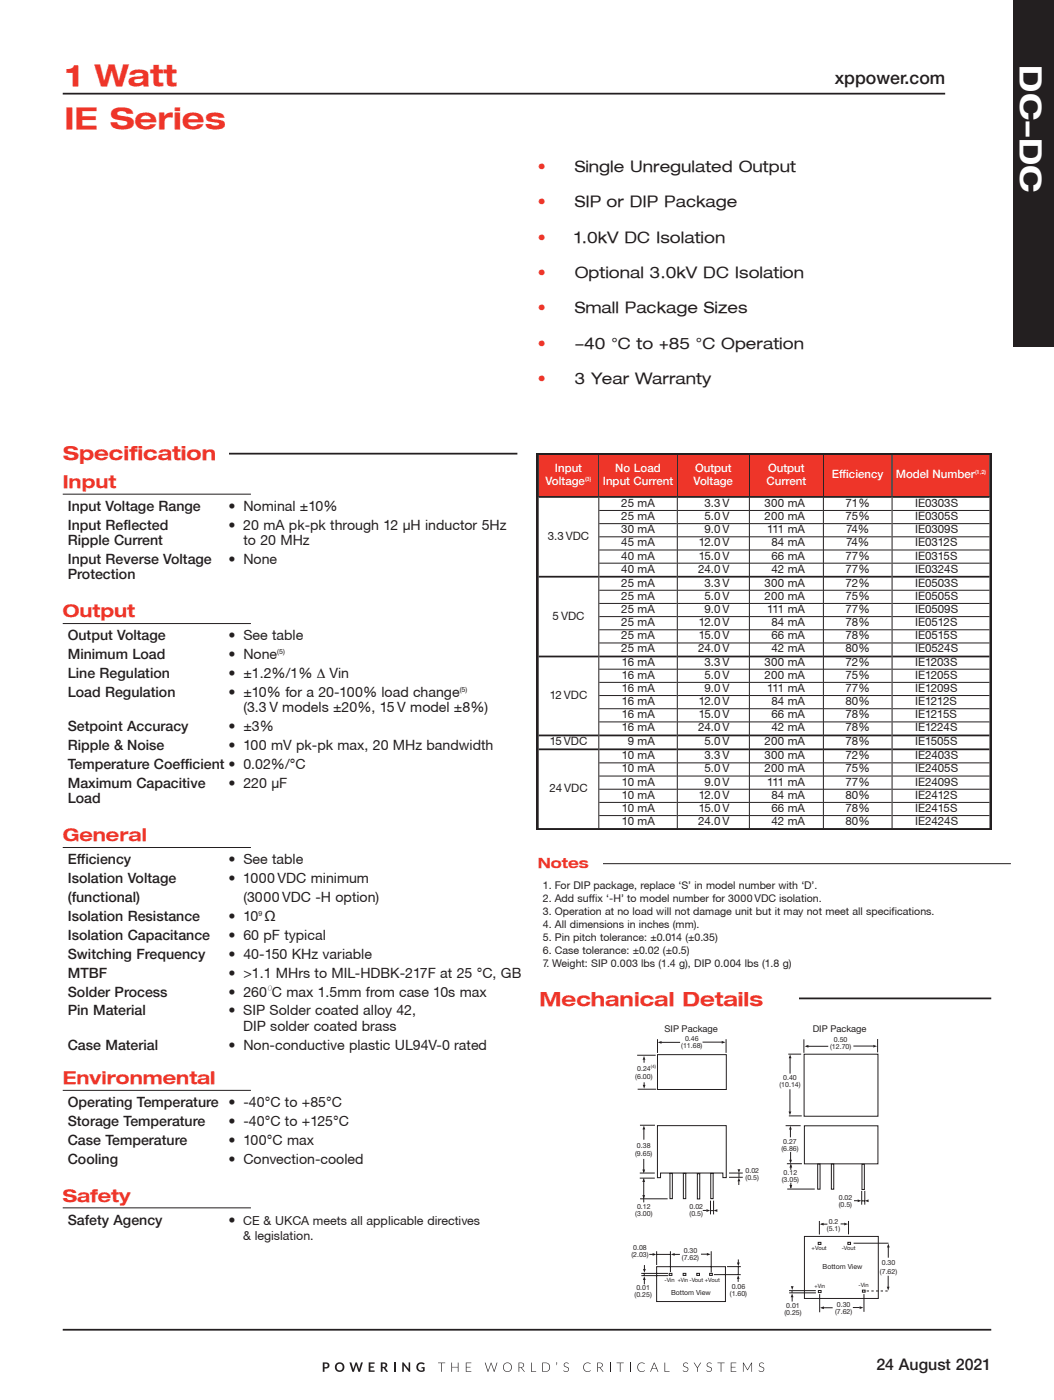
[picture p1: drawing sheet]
<svg xmlns="http://www.w3.org/2000/svg" width="210mm" height="279mm" viewBox="0 0 210 279" stroke-linecap="round" stroke-linejoin="round" font-family="sans-serif">
<path d="M12.5 90.4h90.6M12.5 265h185" fill="none" stroke="#231f20" stroke-width=".35"/>
<path d="M12.2 87.5h33.4v6h-33.4z" fill="#fff"/>
<path d="M12.5 18.7h175.8" fill="none" stroke="#231f20" stroke-width=".35"/>
<g fill="none" stroke="#231f20" stroke-width=".2">
<path d="M12.5 98.5h37.5M12.5 124.3h37.5M12.5 168.9h37.5M12.5 217.3h37.5M12.5 240.7h37.5M127.8 253.8h5.3M127.8 254.2h5.3M128.4 253.8v.4M129.4 250h.7M130.8 252.4h13.7v7h-13.7zM130.8 249.4v2.7M130.9 250h2.6"/>
<path d="M133.3 253.8h.6v.4h-.6zM133.6 249.4v4.1M134.2 250h1.3M136.1 253.8h.6v.4h-.6zM138.8 253.8h.6v.4h-.6zM139.7 249.9h1.3M141.4 253.8h.5v.4h-.5zM141.7 249.4v4.2M142.2 254h5.4M144.9 252.4h2.7M147.1 254.7v.8M147.1 252.4v1.6"/>
</g>
<path d="M128.4 254.3l.2 .8h-.5z" fill="#231f20"/>
<path d="M128.4 255v.9" fill="none" stroke="#231f20" stroke-width=".2"/>
<g fill="#231f20">
<path d="M147.1 254.1l.3 .8h-.6z"/>
<path d="M128.1 252.9h.6l-.3 .7z"/>
<path d="M146.8 251.6h.6l-.3 .8z"/>
<path d="M130 249.7l.8 .3-.8 .3z"/>
<path d="M140.8 249.7l.8 .3-.8 .2z"/>
<path d="M133.7 250l.7-.3v.6z"/>
</g>
<path d="M126.9 210.3h3.7M127 217.1h3.7M131 210.2h13.7v6.9h-13.7zM131 207.1v2.7M131.7 207.7h3.8M140 207.7h3.9M144.7 207.1v2.7M128.4 252.1v.9M147.1 251v.9" fill="none" stroke="#231f20" stroke-width=".2"/>
<g fill="#231f20">
<path d="M143.8 207.4l.8 .3-.8 .3z"/>
<path d="M131.1 207.7l.7-.2v.5z"/>
<path d="M128.3 210.4l.3 .8h-.6z"/>
</g>
<path d="M128.3 211.1v.7" fill="none" stroke="#231f20" stroke-width=".2"/>
<path d="M128.1 216.2h.5l-.3 .8z" fill="#231f20"/>
<path d="M128.3 215.7v.6M127.5 224.2h3M142.2 239.3v2.7M141.6 241.3h.6" fill="none" stroke="#231f20" stroke-width=".2"/>
<path d="M128 233.1h.5l-.2 .7z" fill="#231f20"/>
<path d="M128.3 231v2.6M131 224.3h13.7v10.4h-.7v-.9h-12.4v.9h-.6zM133.5 233.8h.5v5.1h-.5zM136.2 233.8h.4v5.1h-.4zM138.9 233.9h.5v5h-.5zM141.6 239.3v2.7M141.6 233.8h.5v5.1h-.5z" fill="none" stroke="#231f20" stroke-width=".2"/>
<g fill="#231f20">
<path d="M142.2 241.2l.7-.2v.5z"/>
<path d="M140.8 241l.7 .2-.7 .3z"/>
</g>
<path d="M127.5 234.8h3M127.5 233.8h3M140 241.2h.8" fill="none" stroke="#231f20" stroke-width=".2"/>
<path d="M128.3 224.3l.3 .8h-.6z" fill="#231f20"/>
<path d="M127.5 238.9h5.5M128.3 224.9v2.2" fill="none" stroke="#231f20" stroke-width=".2"/>
<g fill="#231f20">
<path d="M128 238.2h.5l-.2 .7z"/>
<path d="M128.3 234.8l.2 .8h-.5z"/>
</g>
<path d="M128.3 234.9v4.7M145.2 233.8h2.8M145.2 234.6h2.8M147.2 233.7v.9" fill="none" stroke="#231f20" stroke-width=".2"/>
<g fill="#231f20">
<path d="M147 233h.5l-.3 .8z"/>
<path d="M147.2 234.7l.3 .7h-.6z"/>
</g>
<g fill="none" stroke="#231f20" stroke-width=".2">
<path d="M147.2 235.4v.8M157.2 257.2h5.3M157.2 257.6h5.4M157.8 257.2v.4M160.3 246.4h14.7v12.4h-14.7zM163 247.6h.6v.4h-.6zM163.1 257.2h.5v.4h-.5zM163.3 243.3v2.7M163.7 244h1.2M167.5 243.9h.7M168.9 247.6h.6v.4h-.6zM169.1 243.3v2.7"/>
<path d="M170.1 247.8h6.9M171.8 257.1h.6v.4h-.6zM177 248.4v2.2"/>
</g>
<path d="M157.8 257.8l.3 .7h-.6z" fill="#231f20"/>
<path d="M157.8 258.4v1" fill="none" stroke="#231f20" stroke-width=".2"/>
<g fill="#231f20">
<path d="M177 247.8l.3 .8h-.6z"/>
<path d="M157.6 256.3h.5l-.3 .8z"/>
<path d="M176.7 256.4h.5l-.2 .8z"/>
<path d="M168.2 243.7l.7 .2-.7 .3z"/>
<path d="M163.3 244l.8-.3v.5z"/>
</g>
<path d="M163.3 257.9v3.6M172.1 257.9v3.5M177 254.2v2.3M163.7 260.6h2.2M169.9 260.6h1.4" fill="none" stroke="#231f20" stroke-width=".2"/>
<path d="M172.7 257.3h4.5" fill="none" stroke="#231f20" stroke-width=".2" stroke-dasharray=".5 .5" stroke-linecap="butt"/>
<g fill="#231f20">
<path d="M171.3 260.3l.7 .3-.7 .3z"/>
<path d="M163.4 260.6l.8-.3v.6z"/>
</g>
<path d="M160.2 207.1v2.7M160.2 210.1h14.7v12.4h-14.7zM160.6 208.5h4.4M170 208.5h4M174.9 207.1v2.6" fill="none" stroke="#231f20" stroke-width=".2"/>
<g fill="#231f20">
<path d="M174 208.2l.7 .3-.7 .3z"/>
<path d="M160.3 208.5l.8-.3v.6z"/>
</g>
<path d="M157.1 210.1h2.5M157.4 210.6v3.4" fill="none" stroke="#231f20" stroke-width=".2"/>
<g fill="#231f20">
<path d="M157.4 210.1l.3 .8h-.5z"/>
<path d="M157.1 221.5h.6l-.3 .8z"/>
</g>
<path d="M157.4 217.1v4.5M156.5 224.3h3M157.2 222.4h2.5" fill="none" stroke="#231f20" stroke-width=".2"/>
<path d="M157.2 231.1h.6l-.3 .8z" fill="#231f20"/>
<path d="M156.8 231.9h3M157.5 229.6v1.7M162.9 232h.5v5h-.5zM165.6 232h.5v5h-.5zM171.7 232h.5v5h-.5z" fill="none" stroke="#231f20" stroke-width=".2"/>
<path d="M157.5 224.4l.3 .7h-.6z" fill="#231f20"/>
<path d="M156.8 237h5.5M157.5 225v1.7" fill="none" stroke="#231f20" stroke-width=".2"/>
<path d="M157.6 231.9l.2 .8h-.5z" fill="#231f20"/>
<path d="M157.6 232.1v1M160.3 224.4h14.6v7.5h-14.6zM171.7 237.3v2.8M171.7 239.3h.6M172.3 237.3v2.8" fill="none" stroke="#231f20" stroke-width=".2"/>
<g fill="#231f20">
<path d="M172.3 239.3l.8-.3v.6z"/>
<path d="M170.9 239l.7 .3-.7 .3z"/>
</g>
<path d="M170.1 239.3h.8" fill="none" stroke="#231f20" stroke-width=".2"/>
<path d="M157.3 236.1h.5l-.2 .8z" fill="#231f20"/>
<path d="M157.6 235.7v1.1" fill="none" stroke="#231f20" stroke-width=".2"/>
<g fill="#ee3529">
<path d="M107 90.3h12.3v8.7h-12.3z"/>
<path d="M119.3 90.3h15.6v8.7h-15.6z"/>
<path d="M134.9 90.3h14.4v8.7h-14.4z"/>
<path d="M149.3 90.3h14.8v8.7h-14.8z"/>
<path d="M164.1 90.3h13.6v8.7h-13.6z"/>
<path d="M177.7 90.3h19.8v8.7h-19.8z"/>
</g>
<g fill="#fff">
<path d="M107 99h12.3v15.9h-12.3z"/>
<path d="M119.3 99h15.6v2.7h-15.6z"/>
<path d="M134.9 99h14.4v2.7h-14.4z"/>
<path d="M149.3 99h14.8v2.7h-14.8z"/>
<path d="M164.1 99h13.6v2.7h-13.6z"/>
<path d="M177.7 99h19.8v2.7h-19.8z"/>
<path d="M119.3 101.7h15.6v2.7h-15.6z"/>
<path d="M134.9 101.7h14.4v2.7h-14.4z"/>
<path d="M149.3 101.7h14.8v2.7h-14.8z"/>
<path d="M164.1 101.7h13.6v2.7h-13.6z"/>
<path d="M177.7 101.7h19.8v2.7h-19.8z"/>
<path d="M119.3 104.4h15.6v2.6h-15.6z"/>
<path d="M134.9 104.4h14.4v2.6h-14.4z"/>
<path d="M149.3 104.4h14.8v2.6h-14.8z"/>
<path d="M164.1 104.4h13.6v2.6h-13.6z"/>
<path d="M177.7 104.4h19.8v2.6h-19.8z"/>
<path d="M119.3 107h15.6v2.6h-15.6z"/>
<path d="M134.9 107h14.4v2.6h-14.4z"/>
<path d="M149.3 107h14.8v2.6h-14.8z"/>
<path d="M164.1 107h13.6v2.6h-13.6z"/>
<path d="M177.7 107h19.8v2.6h-19.8z"/>
<path d="M119.3 109.6h15.6v2.6h-15.6z"/>
<path d="M134.9 109.6h14.4v2.6h-14.4z"/>
<path d="M149.3 109.6h14.8v2.6h-14.8z"/>
<path d="M164.1 109.6h13.6v2.6h-13.6z"/>
<path d="M177.7 109.6h19.8v2.6h-19.8z"/>
<path d="M119.3 112.2h15.6v2.7h-15.6z"/>
<path d="M134.9 112.2h14.4v2.7h-14.4z"/>
<path d="M149.3 112.2h14.8v2.7h-14.8z"/>
<path d="M164.1 112.2h13.6v2.7h-13.6z"/>
<path d="M177.7 112.2h19.8v2.7h-19.8z"/>
<path d="M107 114.9h12.3v15.9h-12.3z"/>
<path d="M119.3 114.9h15.6v2.7h-15.6z"/>
<path d="M134.9 114.9h14.4v2.7h-14.4z"/>
<path d="M149.3 114.9h14.8v2.7h-14.8z"/>
<path d="M164.1 114.9h13.6v2.7h-13.6z"/>
<path d="M177.7 114.9h19.8v2.7h-19.8z"/>
<path d="M119.3 117.6h15.6v2.7h-15.6z"/>
<path d="M134.9 117.6h14.4v2.7h-14.4z"/>
<path d="M149.3 117.6h14.8v2.7h-14.8z"/>
<path d="M164.1 117.6h13.6v2.7h-13.6z"/>
<path d="M177.7 117.6h19.8v2.7h-19.8z"/>
<path d="M119.3 120.3h15.6v2.6h-15.6z"/>
<path d="M134.9 120.3h14.4v2.6h-14.4z"/>
<path d="M149.3 120.3h14.8v2.6h-14.8z"/>
<path d="M164.1 120.3h13.6v2.6h-13.6z"/>
<path d="M177.7 120.3h19.8v2.6h-19.8z"/>
<path d="M119.3 122.9h15.6v2.6h-15.6z"/>
<path d="M134.9 122.9h14.4v2.6h-14.4z"/>
<path d="M149.3 122.9h14.8v2.6h-14.8z"/>
<path d="M164.1 122.9h13.6v2.6h-13.6z"/>
<path d="M177.7 122.9h19.8v2.6h-19.8z"/>
<path d="M119.3 125.5h15.6v2.6h-15.6z"/>
<path d="M134.9 125.5h14.4v2.6h-14.4z"/>
<path d="M149.3 125.5h14.8v2.6h-14.8z"/>
<path d="M164.1 125.5h13.6v2.6h-13.6z"/>
<path d="M177.7 125.5h19.8v2.6h-19.8z"/>
<path d="M119.3 128.1h15.6v2.7h-15.6z"/>
<path d="M134.9 128.1h14.4v2.7h-14.4z"/>
<path d="M149.3 128.1h14.8v2.7h-14.8z"/>
<path d="M164.1 128.1h13.6v2.7h-13.6z"/>
<path d="M177.7 128.1h19.8v2.7h-19.8z"/>
<path d="M107 130.8h12.3v15.8h-12.3z"/>
<path d="M119.3 130.8h15.6v2.6h-15.6z"/>
<path d="M134.9 130.8h14.4v2.6h-14.4z"/>
<path d="M149.3 130.8h14.8v2.6h-14.8z"/>
<path d="M164.1 130.8h13.6v2.6h-13.6z"/>
<path d="M177.7 130.8h19.8v2.6h-19.8z"/>
<path d="M119.3 133.4h15.6v2.6h-15.6z"/>
<path d="M134.9 133.4h14.4v2.6h-14.4z"/>
<path d="M149.3 133.4h14.8v2.6h-14.8z"/>
<path d="M164.1 133.4h13.6v2.6h-13.6z"/>
<path d="M177.7 133.4h19.8v2.6h-19.8z"/>
<path d="M119.3 136h15.6v2.6h-15.6z"/>
<path d="M134.9 136h14.4v2.6h-14.4z"/>
<path d="M149.3 136h14.8v2.6h-14.8z"/>
<path d="M164.1 136h13.6v2.6h-13.6z"/>
<path d="M177.7 136h19.8v2.6h-19.8z"/>
<path d="M119.3 138.6h15.6v2.6h-15.6z"/>
<path d="M134.9 138.6h14.4v2.6h-14.4z"/>
<path d="M149.3 138.6h14.8v2.6h-14.8z"/>
<path d="M164.1 138.6h13.6v2.6h-13.6z"/>
<path d="M177.7 138.6h19.8v2.6h-19.8z"/>
<path d="M119.3 141.2h15.6v2.7h-15.6z"/>
<path d="M134.9 141.2h14.4v2.7h-14.4z"/>
<path d="M149.3 141.2h14.8v2.7h-14.8z"/>
<path d="M164.1 141.2h13.6v2.7h-13.6z"/>
<path d="M177.7 141.2h19.8v2.7h-19.8z"/>
<path d="M119.3 143.9h15.6v2.7h-15.6z"/>
<path d="M134.9 143.9h14.4v2.7h-14.4z"/>
<path d="M149.3 143.9h14.8v2.7h-14.8z"/>
<path d="M164.1 143.9h13.6v2.7h-13.6z"/>
<path d="M177.7 143.9h19.8v2.7h-19.8z"/>
<path d="M107 146.6h12.3v2.7h-12.3z"/>
<path d="M119.3 146.6h15.6v2.7h-15.6z"/>
<path d="M134.9 146.6h14.4v2.7h-14.4z"/>
<path d="M149.3 146.6h14.8v2.7h-14.8z"/>
<path d="M164.1 146.6h13.6v2.7h-13.6z"/>
<path d="M177.7 146.6h19.8v2.7h-19.8z"/>
<path d="M107 149.3h12.3v15.9h-12.3z"/>
<path d="M119.3 149.3h15.6v2.7h-15.6z"/>
<path d="M134.9 149.3h14.4v2.7h-14.4z"/>
<path d="M149.3 149.3h14.8v2.7h-14.8z"/>
<path d="M164.1 149.3h13.6v2.7h-13.6z"/>
<path d="M177.7 149.3h19.8v2.7h-19.8z"/>
<path d="M119.3 152h15.6v2.7h-15.6z"/>
<path d="M134.9 152h14.4v2.7h-14.4z"/>
<path d="M149.3 152h14.8v2.7h-14.8z"/>
<path d="M164.1 152h13.6v2.7h-13.6z"/>
<path d="M177.7 152h19.8v2.7h-19.8z"/>
<path d="M119.3 154.7h15.6v2.6h-15.6z"/>
<path d="M134.9 154.7h14.4v2.6h-14.4z"/>
<path d="M149.3 154.7h14.8v2.6h-14.8z"/>
<path d="M164.1 154.7h13.6v2.6h-13.6z"/>
<path d="M177.7 154.7h19.8v2.6h-19.8z"/>
<path d="M119.3 157.3h15.6v2.6h-15.6z"/>
<path d="M134.9 157.3h14.4v2.6h-14.4z"/>
<path d="M149.3 157.3h14.8v2.6h-14.8z"/>
<path d="M164.1 157.3h13.6v2.6h-13.6z"/>
<path d="M177.7 157.3h19.8v2.6h-19.8z"/>
<path d="M119.3 159.9h15.6v2.6h-15.6z"/>
<path d="M134.9 159.9h14.4v2.6h-14.4z"/>
<path d="M149.3 159.9h14.8v2.6h-14.8z"/>
<path d="M164.1 159.9h13.6v2.6h-13.6z"/>
<path d="M177.7 159.9h19.8v2.6h-19.8z"/>
<path d="M119.3 162.5h15.6v2.9h-15.6z"/>
<path d="M134.9 162.5h14.4v2.9h-14.4z"/>
<path d="M149.3 162.5h14.8v2.9h-14.8z"/>
<path d="M164.1 162.5h13.6v2.9h-13.6z"/>
<path d="M177.7 162.5h19.8v2.9h-19.8z"/>
</g>
<path d="M107 90.3h90.5v75.1h-90.5z" fill="none" stroke="#231f20" stroke-width=".71" stroke-linecap="butt"/>
<g fill="none" stroke="#231f20" stroke-width=".2">
<path d="M119.3 90.7v74.3M134.9 90.7v74.3M149.3 90.7v74.3M164.1 90.7v74.3M177.7 90.7v74.3M119.4 101.7h15.5M119.4 104.4h15.5M119.4 107h15.5M119.4 109.6h15.5M119.4 112.2h15.5M119.4 117.6h15.5M135 101.7h14.2"/>
<path d="M135 104.4h14.2M135 107h14.2M135 109.6h14.2M135 112.2h14.2M135 117.6h14.2M149.4 101.7h14.6M149.4 104.4h14.6M149.4 107h14.6M149.4 109.6h14.6M149.4 112.2h14.6M149.4 117.6h14.6M164.1 101.7h13.6"/>
<path d="M164.1 104.4h13.6M164.1 107h13.6M164.1 109.6h13.6M164.1 112.2h13.6M164.1 117.6h13.6M177.8 101.7h19.3M177.8 104.4h19.3M177.8 107h19.3M177.8 109.6h19.3M177.8 112.2h19.3M177.8 117.6h19.3M119.4 120.3h15.5"/>
<path d="M119.4 122.9h15.5M119.4 125.5h15.5M119.4 128.1h15.5M119.4 133.4h15.5M119.4 136h15.5M119.4 138.6h15.5M135 120.3h14.2M135 122.9h14.2M135 125.5h14.2M135 128.1h14.2M135 133.4h14.2M135 136h14.2"/>
<path d="M135 138.6h14.2M149.4 120.3h14.6M149.4 122.9h14.6M149.4 125.5h14.6M149.4 128.1h14.6M149.4 133.4h14.6M149.4 136h14.6M149.4 138.6h14.6M164.1 120.3h13.6M164.1 122.9h13.6M164.1 125.5h13.6M164.1 128.1h13.6"/>
<path d="M164.1 133.4h13.6M164.1 136h13.6M164.1 138.6h13.6M177.8 120.3h19.3M177.8 122.9h19.3M177.8 125.5h19.3M177.8 128.1h19.3M177.8 133.4h19.3M177.8 136h19.3M177.8 138.6h19.3M119.4 141.2h15.5M119.4 143.9h15.5"/>
<path d="M119.4 152h15.5M119.4 154.7h15.5M119.4 157.3h15.5M119.4 159.9h15.5M135 141.2h14.2M135 143.9h14.2M135 152h14.2M135 154.7h14.2M135 157.3h14.2M135 159.9h14.2M149.4 141.2h14.6M149.4 143.9h14.6"/>
<path d="M149.4 152h14.6M149.4 154.7h14.6M149.4 157.3h14.6M149.4 159.9h14.6M164.1 141.2h13.6M164.1 143.9h13.6M164.1 152h13.6M164.1 154.7h13.6M164.1 157.3h13.6M164.1 159.9h13.6M177.8 141.2h19.3M177.8 143.9h19.3"/>
<path d="M177.8 152h19.3M177.8 154.7h19.3M177.8 157.3h19.3M177.8 159.9h19.3M119.4 162.5h15.5M135 162.5h14.2M149.4 162.5h14.6M164.1 162.5h13.6M177.8 162.5h19.3"/>
</g>
<g fill="none" stroke="#231f20" stroke-width=".35">
<path d="M107.3 99h11.9M119.4 99h15.5M135 99h14.2M149.4 99h14.6M164.1 99h13.6M177.8 99h19.3M107.3 114.9h11.9M119.4 114.9h15.5M135 114.9h14.2M149.4 114.9h14.6M164.1 114.9h13.6M177.8 114.9h19.3"/>
<path d="M107.3 130.8h11.9M119.4 130.8h15.5M135 130.8h14.2M149.4 130.8h14.6M164.1 130.8h13.6M177.8 130.8h19.3M107.3 146.6h11.9M107.3 149.3h11.9M119.4 146.6h15.5M119.4 149.3h15.5M135 146.6h14.2M135 149.3h14.2"/>
<path d="M149.4 146.6h14.6M149.4 149.3h14.6M164.1 146.6h13.6M164.1 149.3h13.6M177.8 146.6h19.3M177.8 149.3h19.3M107.4 199h90.1"/>
</g>
<path d="M107.2 196.3h51.9v5.5h-51.9z" fill="#fff"/>
<path d="M117.1 172.1h84.3" fill="none" stroke="#231f20" stroke-width=".2"/>
<path d="M107.2 169.6h12.9v4.5h-12.9z" fill="#fff"/>
<g fill="#231f20">
<path d="M202 0h8v69h-8z"/>
<path d="M202 0h8v54h-8z"/>
<path d="M69.6 271.5l.4 .1 .4 1.3 .4-1.4 .3 .1 .5 1.3 .3-1.3 .4-.1-.6 1.9h-.3l-.4-1.4-.5 1.4h-.3z"/>
<path d="M73.5 271.5h1.1v.3h-.8v.5h.7v.3h-.7v.5h.8v.3h-1.1z"/>
<path d="M78.5 271.5h.3v1.9h-.3z"/>
<path d="M80.1 271.5h.3l1 1.3v-1.3h.3v1.9h-.3l-1-1.3 .1 1.3h-.4z"/>
<path d="M83.2 271.8a1.06 1.06 0 0 1 1.4-.1l-.1 .2a.69 .69 0 0 0-1.2 .4 .69 .69 0 0 0 1 .7v-.3h-.3v-.3h.6v.8a1.01 1.01 0 0 1-1.4-.1 1.01 1.01 0 0 1 0-1.3z"/>
<path d="M87.3 271.5h1.4v.2h-.6v1.7h-.2v-1.7h-.6z"/>
<path d="M89.9 271.5h.2v.9h1.1v-.9h.1v1.9h-.1v-.9h-1.1v.9h-.2z"/>
<path d="M92.8 271.5h1.1v.2h-1v.7h.8v.1h-.8v.8h1v.1h-1.1z"/>
<path d="M96.6 271.5l.1 .1 .5 1.6 .6-1.6 .7 1.6 .5-1.6 .1-.1-.6 1.9h-.1l-.6-1.7-.5 1.7h-.1z"/>
<path d="M105.8 271.5h.1v1.8h.9v.1h-1z"/>
<path d="M112.5 271.7a.5 .5 0 0 1 .8 .1 .43 .43 0 0 0-.6-.2 .43 .43 0 0 0-.2 .5 .43 .43 0 0 0 .5 .3 .54 .54 0 0 1 .2 .9 .54 .54 0 0 1-.9-.2 .47 .47 0 0 0 .6 .2 .47 .47 0 0 0 .3-.6 .47 .47 0 0 0-.6-.3l-.3-.3z"/>
<path d="M116.4 271.8a.73 .73 0 0 1 1.2 0 .82 .82 0 0 0-1.1 .1 .82 .82 0 0 0 .1 1.1 .82 .82 0 0 0 1.1 .1 .88 .88 0 0 1-1.3 .1 .88 .88 0 0 1-.1-1.3z"/>
<path d="M121.5 271.5h.1v1.9h-.1z"/>
<path d="M122.9 271.5h1.4v.2h-.7v1.7h-.1v-1.7h-.6z"/>
<path d="M125.5 271.5h.1v1.9h-.1z"/>
<path d="M127.2 271.8a.73 .73 0 0 1 1.2 0 .82 .82 0 0 0-1.1 .1 .82 .82 0 0 0 0 1.1 .82 .82 0 0 0 1.1 .1 .88 .88 0 0 1-1.2 .1 .88 .88 0 0 1-.1-1.3z"/>
<path d="M132.4 271.5h.1v1.8h.9v.1h-1z"/>
<path d="M136.2 271.7a.5 .5 0 0 1 .9 .1 .43 .43 0 0 0-.6-.2 .43 .43 0 0 0-.2 .5 .43 .43 0 0 0 .5 .3 .54 .54 0 0 1 .2 .9 .54 .54 0 0 1-.9-.2 .47 .47 0 0 0 .6 .2 .47 .47 0 0 0 .3-.6 .47 .47 0 0 0-.6-.3l-.3-.3z"/>
<path d="M138.2 271.5l.2 .1 .6 .9 .5-.9 .2-.1-.7 1.1v.8h-.1v-.8z"/>
<path d="M140.9 271.7a.5 .5 0 0 1 .8 .1 .43 .43 0 0 0-.5-.2 .43 .43 0 0 0-.2 .5 .43 .43 0 0 0 .5 .3 .54 .54 0 0 1 .2 .9 .54 .54 0 0 1-.9-.2 .47 .47 0 0 0 .6 .2 .47 .47 0 0 0 .3-.6 .47 .47 0 0 0-.6-.3l-.3-.3z"/>
<path d="M142.9 271.5h1.5v.2h-.7v1.7h-.1v-1.7h-.7z"/>
<path d="M145.6 271.5h1.1v.2h-1v.7h.8v.1h-.8v.8h1v.1h-1.1z"/>
<path d="M148 271.5l.2 .1 .7 1.3 .8-1.3 .1-.1v1.9h-.1v-1.7l-.8 1.4-.8-1.4v1.7h-.1z"/>
<path d="M151.4 271.7a.5 .5 0 0 1 .8 .1 .43 .43 0 0 0-.6-.2 .43 .43 0 0 0-.2 .5 .43 .43 0 0 0 .5 .3 .54 .54 0 0 1 .2 .9 .54 .54 0 0 1-.9-.2 .47 .47 0 0 0 .6 .2 .47 .47 0 0 0 .3-.6 .47 .47 0 0 0-.6-.3l-.3-.3z"/>
<path d="M110.9 271.5h.1l-.1 .6z"/>
<path d="M64.7 271.8v.7h.2a.34 .34 0 0 0 .4-.4 .34 .34 0 0 0-.4-.3zM64.3 271.5h.6a.66 .66 0 0 1 .7 .8 .66 .66 0 0 1-.9 .4v.7h-.4z"/>
<path d="M67 272.4a.65 .65 0 0 0 1.3 0 .65 .65 0 0 0-1.3 0zM66.7 272.4a.96 .96 0 0 1 1.9 0 .96 .96 0 0 1-1.9 0z"/>
<path d="M76.2 271.8v.6h.4a.31 .31 0 0 0 .2-.4 .31 .31 0 0 0-.4-.2zM75.9 271.5h.5a.56 .56 0 0 1 .7 .4 .56 .56 0 0 1-.4 .7l.6 .8h-.4l-.5-.7h-.2v.7h-.3z"/>
<path d="M100.6 271.9a.82 .82 0 0 0 0 1.2 .82 .82 0 0 0 1.2-.2 .82 .82 0 0 0-.4-1.2h-.5zM100.1 272.5a.95 .95 0 0 1 1.9 0 .95 .95 0 0 1-1.9 0z"/>
<path d="M103.5 271.7v.8h.3a.41 .41 0 0 0 .5-.4 .41 .41 0 0 0-.5-.4zM103.3 271.5h.5a.5 .5 0 0 1 .6 .5 .5 .5 0 0 1-.5 .5l.7 .9h-.2l-.7-.8h-.2v.8h-.2z"/>
<path d="M108.2 271.7v1.6h.5a.81 .81 0 0 0 .8-.8 .81 .81 0 0 0-.8-.8zM108 271.5h.7a.92 .92 0 0 1 .9 1 .92 .92 0 0 1-.9 .9h-.7z"/>
<path d="M119.1 271.7v.8h.3a.41 .41 0 0 0 .6-.4 .41 .41 0 0 0-.5-.4zM119 271.5h.5a.5 .5 0 0 1 .6 .5 .5 .5 0 0 1-.5 .5l.7 .9h-.2l-.7-.8h-.3v.8h-.1z"/>
<path d="M130.4 271.7l-.5 1h.9zM130.3 271.5h.1l.8 1.9h-.2l-.2-.6h-.9l-.2 .6h-.2z"/>
</g>
<g font-size="6" fill="#ee3529">
<text x="13" y="17.2">1 Watt</text>
<text x="12.9" y="25.7">IE Series</text>
</g>
<text font-size="6" fill="#fff" x="203.3" y="13" transform="rotate(90 203.3 13)">DC-DC</text>
<g font-size="3.9" fill="#ee3529">
<text x="12.6" y="91.7">Specification</text>
<text x="107.5" y="200.4">Mechanical Details</text>
</g>
<text font-size="3.5" fill="#231f20" x="166.3" y="16.8">xppower.com</text>
<g font-size="3.5" fill="#ee3529">
<text x="12.5" y="97.2">Input</text>
<text x="12.5" y="123">Output</text>
<text x="12.5" y="167.6">General</text>
<text x="12.5" y="216">Environmental</text>
<text x="12.5" y="239.5">Safety</text>
</g>
<g font-size="3.2" fill="#ee3529">
<text x="107.2" y="34.2">•</text>
<text x="107.2" y="41.3">•</text>
<text x="107.2" y="48.3">•</text>
<text x="107.2" y="55.4">•</text>
<text x="107.2" y="62.5">•</text>
<text x="107.2" y="69.5">•</text>
<text x="107.2" y="76.6">•</text>
</g>
<g font-size="3.2" fill="#231f20">
<text x="114.5" y="34.2">Single Unregulated Output</text>
<text x="114.5" y="41.3">SIP or DIP Package</text>
<text x="114.5" y="48.3">1.0kV DC Isolation</text>
<text x="114.5" y="55.4">Optional 3.0kV DC Isolation</text>
<text x="114.5" y="62.5">Small Package Sizes</text>
<text x="114.5" y="69.5">-40 °C to +85 °C Operation</text>
<text x="114.5" y="76.6">3 Year Warranty</text>
<text x="174.6" y="273">24 August 2021</text>
</g>
<g font-size="2.8" fill="#231f20">
<text x="13.5" y="101.8">Input Voltage Range</text>
<text x="45.5" y="101.8">• Nominal ±10%</text>
<text x="13.5" y="105.6">Input Reflected</text>
<text x="45.5" y="105.6">• 20 mA pk-pk through 12 μH inductor 5Hz</text>
<text x="13.5" y="108.6">Ripple Current</text>
<text x="13.5" y="112.4">Input Reverse Voltage</text>
<text x="45.5" y="112.4">• None</text>
<text x="48.5" y="108.6">to 20 MHz</text>
<text x="13.5" y="115.5">Protection</text>
<text x="13.5" y="127.6">Output Voltage</text>
<text x="13.5" y="131.4">Minimum Load</text>
<text x="45.5" y="127.6">• See table</text>
<text x="45.5" y="131.4">• None</text>
<text x="13.5" y="135.1">Line Regulation</text>
<text x="45.5" y="135.1">• ±1.2%/1% Δ Vin</text>
<text x="13.5" y="138.9">Load Regulation</text>
<text x="45.5" y="138.9">• ±10% for a 20-100% load change</text>
<text x="48.5" y="142">(3.3 V models ±20%, 15 V model ±8%)</text>
<text x="13.5" y="145.7">Setpoint Accuracy</text>
<text x="13.5" y="149.5">Ripple &amp; Noise</text>
<text x="45.5" y="145.7">• ±3%</text>
<text x="45.5" y="149.5">• 100 mV pk-pk max, 20 MHz bandwidth</text>
<text x="13.5" y="153.3">Temperature Coefficient • 0.02%/°C</text>
<text x="13.5" y="157">Maximum Capacitive</text>
<text x="13.5" y="160.1">Load</text>
<text x="45.5" y="157">• 220 μF</text>
<text x="13.5" y="172.2">Efficiency</text>
<text x="45.5" y="172.2">• See table</text>
<text x="13.5" y="176">Isolation Voltage</text>
<text x="13.5" y="179.8">(functional)</text>
<text x="45.5" y="176">• 1000 VDC minimum</text>
<text x="48.5" y="179.8">(3000 VDC -H option)</text>
<text x="13.5" y="183.5">Isolation Resistance</text>
<text x="45.5" y="183.5">• 10 Ω</text>
<text x="13.5" y="187.3">Isolation Capacitance</text>
<text x="13.5" y="191.1">Switching Frequency</text>
<text x="45.5" y="187.3">• 60 pF typical</text>
<text x="45.5" y="191.1">• 40-150 KHz variable</text>
<text x="13.5" y="194.8">MTBF</text>
<text x="45.5" y="194.8">• &gt;1.1 MHrs to MIL-HDBK-217F at 25 °C, GB</text>
<text x="13.5" y="198.6">Solder Process</text>
<text x="13.5" y="202.4">Pin Material</text>
<text x="45.5" y="198.6">• 260⁰C max 1.5mm from case 10s max</text>
<text x="45.5" y="202.4">• SIP Solder coated alloy 42,</text>
<text x="13.5" y="209.2">Case Material</text>
<text x="45.5" y="209.2">• Non-conductive plastic UL94V-0 rated</text>
<text x="48.4" y="205.4">DIP solder coated brass</text>
<text x="13.5" y="220.6">Operating Temperature • -40°C to +85°C</text>
<text x="13.5" y="224.4">Storage Temperature</text>
<text x="45.5" y="224.4">• -40°C to +125°C</text>
<text x="13.5" y="228.2">Case Temperature</text>
<text x="13.5" y="231.9">Cooling</text>
<text x="45.5" y="228.2">• 100°C max</text>
<text x="45.5" y="231.9">• Convection-cooled</text>
<text x="13.5" y="244">Safety Agency</text>
<text x="45.5" y="244">•</text>
</g>
<text font-size="2.8" fill="#ee3529" x="107.2" y="172.9">Notes</text>
<g font-size="2.5" fill="#231f20">
<text x="48.5" y="244">CE &amp; UKCA meets all applicable directives</text>
<text x="48.4" y="247.1">&amp; legislation.</text>
</g>
<g font-size="2.3" fill="#fff">
<text x="110.6" y="94.1">Input</text>
<text x="122.6" y="94.1">No Load</text>
<text x="138.5" y="94.1">Output</text>
<text x="153" y="94.1">Output</text>
<text x="165.8" y="95.3">Efficiency</text>
<text x="178.5" y="95.3">Model Number</text>
<text x="108.7" y="96.6">Voltage</text>
<text x="120.1" y="96.6">Input Current</text>
<text x="138.2" y="96.6">Voltage</text>
<text x="152.7" y="96.6">Current</text>
</g>
<g font-size="2.3" fill="#231f20">
<text x="123.8" y="101">25 mA</text>
<text x="140.3" y="101">3.3 V</text>
<text x="152.3" y="101">300 mA</text>
<text x="168.5" y="101">71%</text>
<text x="182.3" y="101">IE0303S</text>
<text x="109.1" y="107.6">3.3 VDC</text>
<text x="123.8" y="103.6">25 mA</text>
<text x="123.8" y="106.3">30 mA</text>
<text x="140.3" y="103.6">5.0 V</text>
<text x="140.3" y="106.3">9.0 V</text>
<text x="152.3" y="103.6">200 mA</text>
<text x="152.9" y="106.3">111 mA</text>
<text x="168.5" y="103.6">75%</text>
<text x="168.6" y="106.3">74%</text>
<text x="182.3" y="103.6">IE0305S</text>
<text x="182.3" y="106.3">IE0309S</text>
<text x="123.8" y="108.9">45 mA</text>
<text x="123.8" y="111.5">40 mA</text>
<text x="139.2" y="108.9">12.0 V</text>
<text x="139.2" y="111.5">15.0 V</text>
<text x="153.7" y="108.9">84 mA</text>
<text x="153.7" y="111.5">66 mA</text>
<text x="168.5" y="111.5">77%</text>
<text x="168.6" y="108.9">74%</text>
<text x="182.3" y="108.9">IE0312S</text>
<text x="182.3" y="111.5">IE0315S</text>
<text x="123.8" y="114.1">40 mA</text>
<text x="123.8" y="116.9">25 mA</text>
<text x="123.8" y="119.5">25 mA</text>
<text x="139.1" y="114.1">24.0 V</text>
<text x="140.3" y="116.9">3.3 V</text>
<text x="140.3" y="119.5">5.0 V</text>
<text x="152.3" y="116.9">300 mA</text>
<text x="152.3" y="119.5">200 mA</text>
<text x="153.7" y="114.1">42 mA</text>
<text x="168.5" y="114.1">77%</text>
<text x="168.5" y="116.9">72%</text>
<text x="168.5" y="119.5">75%</text>
<text x="182.3" y="114.1">IE0324S</text>
<text x="182.3" y="116.9">IE0503S</text>
<text x="182.3" y="119.5">IE0505S</text>
<text x="110.1" y="123.5">5 VDC</text>
<text x="123.8" y="122.2">25 mA</text>
<text x="123.8" y="124.8">25 mA</text>
<text x="139.2" y="124.8">12.0 V</text>
<text x="140.3" y="122.2">9.0 V</text>
<text x="152.9" y="122.2">111 mA</text>
<text x="153.7" y="124.8">84 mA</text>
<text x="168.5" y="122.2">77%</text>
<text x="168.5" y="124.8">78%</text>
<text x="182.3" y="122.2">IE0509S</text>
<text x="182.3" y="124.8">IE0512S</text>
<text x="123.8" y="127.4">25 mA</text>
<text x="123.8" y="130">25 mA</text>
<text x="139.1" y="130">24.0 V</text>
<text x="139.2" y="127.4">15.0 V</text>
<text x="153.7" y="127.4">66 mA</text>
<text x="153.7" y="130">42 mA</text>
<text x="168.5" y="127.4">78%</text>
<text x="168.5" y="130">80%</text>
<text x="182.3" y="127.4">IE0515S</text>
<text x="182.3" y="130">IE0524S</text>
<text x="123.9" y="132.7">16 mA</text>
<text x="123.9" y="135.3">16 mA</text>
<text x="123.9" y="137.9">16 mA</text>
<text x="140.3" y="132.7">3.3 V</text>
<text x="140.3" y="135.3">5.0 V</text>
<text x="140.3" y="137.9">9.0 V</text>
<text x="152.3" y="132.7">300 mA</text>
<text x="152.3" y="135.3">200 mA</text>
<text x="152.9" y="137.9">111 mA</text>
<text x="168.5" y="132.7">72%</text>
<text x="168.5" y="135.3">75%</text>
<text x="168.5" y="137.9">77%</text>
<text x="182.3" y="132.7">IE1203S</text>
<text x="182.3" y="135.3">IE1205S</text>
<text x="182.3" y="137.9">IE1209S</text>
<text x="109.5" y="139.3">12 VDC</text>
<text x="123.9" y="140.5">16 mA</text>
<text x="123.9" y="143.1">16 mA</text>
<text x="139.2" y="140.5">12.0 V</text>
<text x="139.2" y="143.1">15.0 V</text>
<text x="153.7" y="140.5">84 mA</text>
<text x="153.7" y="143.1">66 mA</text>
<text x="168.5" y="140.5">80%</text>
<text x="168.5" y="143.1">78%</text>
<text x="182.3" y="140.5">IE1212S</text>
<text x="182.3" y="143.1">IE1215S</text>
<text x="109.5" y="148.5">15 VDC</text>
<text x="123.9" y="145.8">16 mA</text>
<text x="125.1" y="148.5">9 mA</text>
<text x="139.1" y="145.8">24.0 V</text>
<text x="140.3" y="148.5">5.0 V</text>
<text x="152.3" y="148.5">200 mA</text>
<text x="153.7" y="145.8">42 mA</text>
<text x="168.5" y="145.8">78%</text>
<text x="168.5" y="148.5">78%</text>
<text x="182.3" y="145.8">IE1224S</text>
<text x="182.3" y="148.5">IE1505S</text>
<text x="123.9" y="151.3">10 mA</text>
<text x="123.9" y="153.9">10 mA</text>
<text x="140.3" y="151.3">3.3 V</text>
<text x="140.3" y="153.9">5.0 V</text>
<text x="152.3" y="151.3">300 mA</text>
<text x="152.3" y="153.9">200 mA</text>
<text x="168.5" y="151.3">72%</text>
<text x="168.5" y="153.9">75%</text>
<text x="182.3" y="151.3">IE2403S</text>
<text x="182.3" y="153.9">IE2405S</text>
<text x="109.5" y="157.9">24 VDC</text>
<text x="123.9" y="156.6">10 mA</text>
<text x="123.9" y="159.2">10 mA</text>
<text x="123.9" y="161.8">10 mA</text>
<text x="139.2" y="159.2">12.0 V</text>
<text x="139.2" y="161.8">15.0 V</text>
<text x="140.3" y="156.6">9.0 V</text>
<text x="152.9" y="156.6">111 mA</text>
<text x="153.7" y="159.2">84 mA</text>
<text x="153.7" y="161.8">66 mA</text>
<text x="168.5" y="156.6">77%</text>
<text x="168.5" y="159.2">80%</text>
<text x="168.5" y="161.8">78%</text>
<text x="182.3" y="156.6">IE2409S</text>
<text x="182.3" y="159.2">IE2412S</text>
<text x="182.3" y="161.8">IE2415S</text>
<text x="123.9" y="164.4">10 mA</text>
<text x="139.1" y="164.4">24.0 V</text>
<text x="153.7" y="164.4">42 mA</text>
<text x="168.5" y="164.4">80%</text>
<text x="182.3" y="164.4">IE2424S</text>
</g>
<g font-size="2.1" fill="#231f20">
<text x="108.2" y="177.1">1. For DIP package, replace ‘S’ in model number with ‘D’.</text>
<text x="108.2" y="179.7">2. Add suffix ‘-H’ to model number for 3000 VDC isolation.</text>
<text x="108.2" y="182.3">3. Operation at no load will not damage unit but it may not meet all specifications.</text>
<text x="108.2" y="184.9">4. All dimensions in inches (mm).</text>
<text x="108.2" y="187.5">5. Pin pitch tolerance: ±0.014 (±0.35)</text>
<text x="108.2" y="190.2">6. Case tolerance: ±0.02 (±0.5)</text>
<text x="108.2" y="192.8">7. Weight: SIP 0.003 lbs (1.4 g), DIP 0.004 lbs (1.8 g)</text>
</g>
<g font-size="1.9" fill="#231f20">
<text x="132.4" y="205.7">SIP Package</text>
<text x="161.9" y="205.7">DIP Package</text>
</g>
<g font-size="1.4" fill="#231f20">
<text x="55.2" y="130.4">(5)</text>
<text x="91.6" y="137.9">(5)</text>
<text x="51.5" y="182.5">9</text>
<text x="135.7" y="208.8">(11.68)</text>
<text x="136.5" y="207.4">0.46</text>
<text x="165.4" y="209.1">(12.70)</text>
<text x="166.2" y="207.7">0.50</text>
<text x="126.6" y="215">(6.00)</text>
<text x="127" y="213.4">0.24</text>
<text x="156" y="215.3">0.40</text>
<text x="155.3" y="216.7">(10.14)</text>
<text x="156" y="228">0.27</text>
<text x="126.5" y="230.4">(9.65)</text>
<text x="126.9" y="228.8">0.38</text>
<text x="148.5" y="233.7">0.02</text>
<text x="155.7" y="229.4">(6.86)</text>
<text x="148.5" y="235.1">(0.5)</text>
<text x="155.8" y="235.5">(3.05)</text>
<text x="156.1" y="234.1">0.12</text>
<text x="167.1" y="239.1">0.02</text>
<text x="126.6" y="242.4">(3.00)</text>
<text x="126.9" y="241">0.12</text>
<text x="137.4" y="241">0.02</text>
<text x="137.4" y="242.4">(0.5)</text>
<text x="164.7" y="245.2">(5.1)</text>
<text x="165.1" y="243.8">0.2</text>
<text x="167.1" y="240.5">(0.5)</text>
<text x="125.8" y="250.5">(2.03)</text>
<text x="126.2" y="249.2">0.08</text>
<text x="135.9" y="251.1">(7.62)</text>
<text x="136.2" y="249.8">0.30</text>
<text x="126.8" y="257.2">0.01</text>
<text x="145.8" y="256.9">0.06</text>
<text x="163.9" y="252.9">Bottom View</text>
<text x="175.3" y="253.8">(7.62)</text>
<text x="175.7" y="252.2">0.30</text>
<text x="126.4" y="258.6">(0.25)</text>
<text x="133.7" y="258.1">Bottom View</text>
<text x="145.4" y="258.3">(1.60)</text>
<text x="156.3" y="262">(0.25)</text>
<text x="156.6" y="260.6">0.01</text>
<text x="166.4" y="261.8">(7.62)</text>
<text x="166.8" y="260.4">0.30</text>
</g>
<g font-size="1.2" fill="#231f20">
<text x="161.7" y="249.1">+Vout</text>
<text x="167.7" y="249.1">-Vout</text>
<text x="132.4" y="255.4">-Vin +Vin -Vout +Vout</text>
<text x="162.3" y="256.6">+Vin</text>
<text x="171" y="256.5">-Vin</text>
</g>
<g font-size="1.1" fill="#fff">
<text x="116.6" y="95.8">(3)</text>
<text x="194.3" y="94.5">(1,2)</text>
</g>
<text font-size=".9" fill="#231f20" x="129.7" y="212.9">(4)</text>
</svg>
